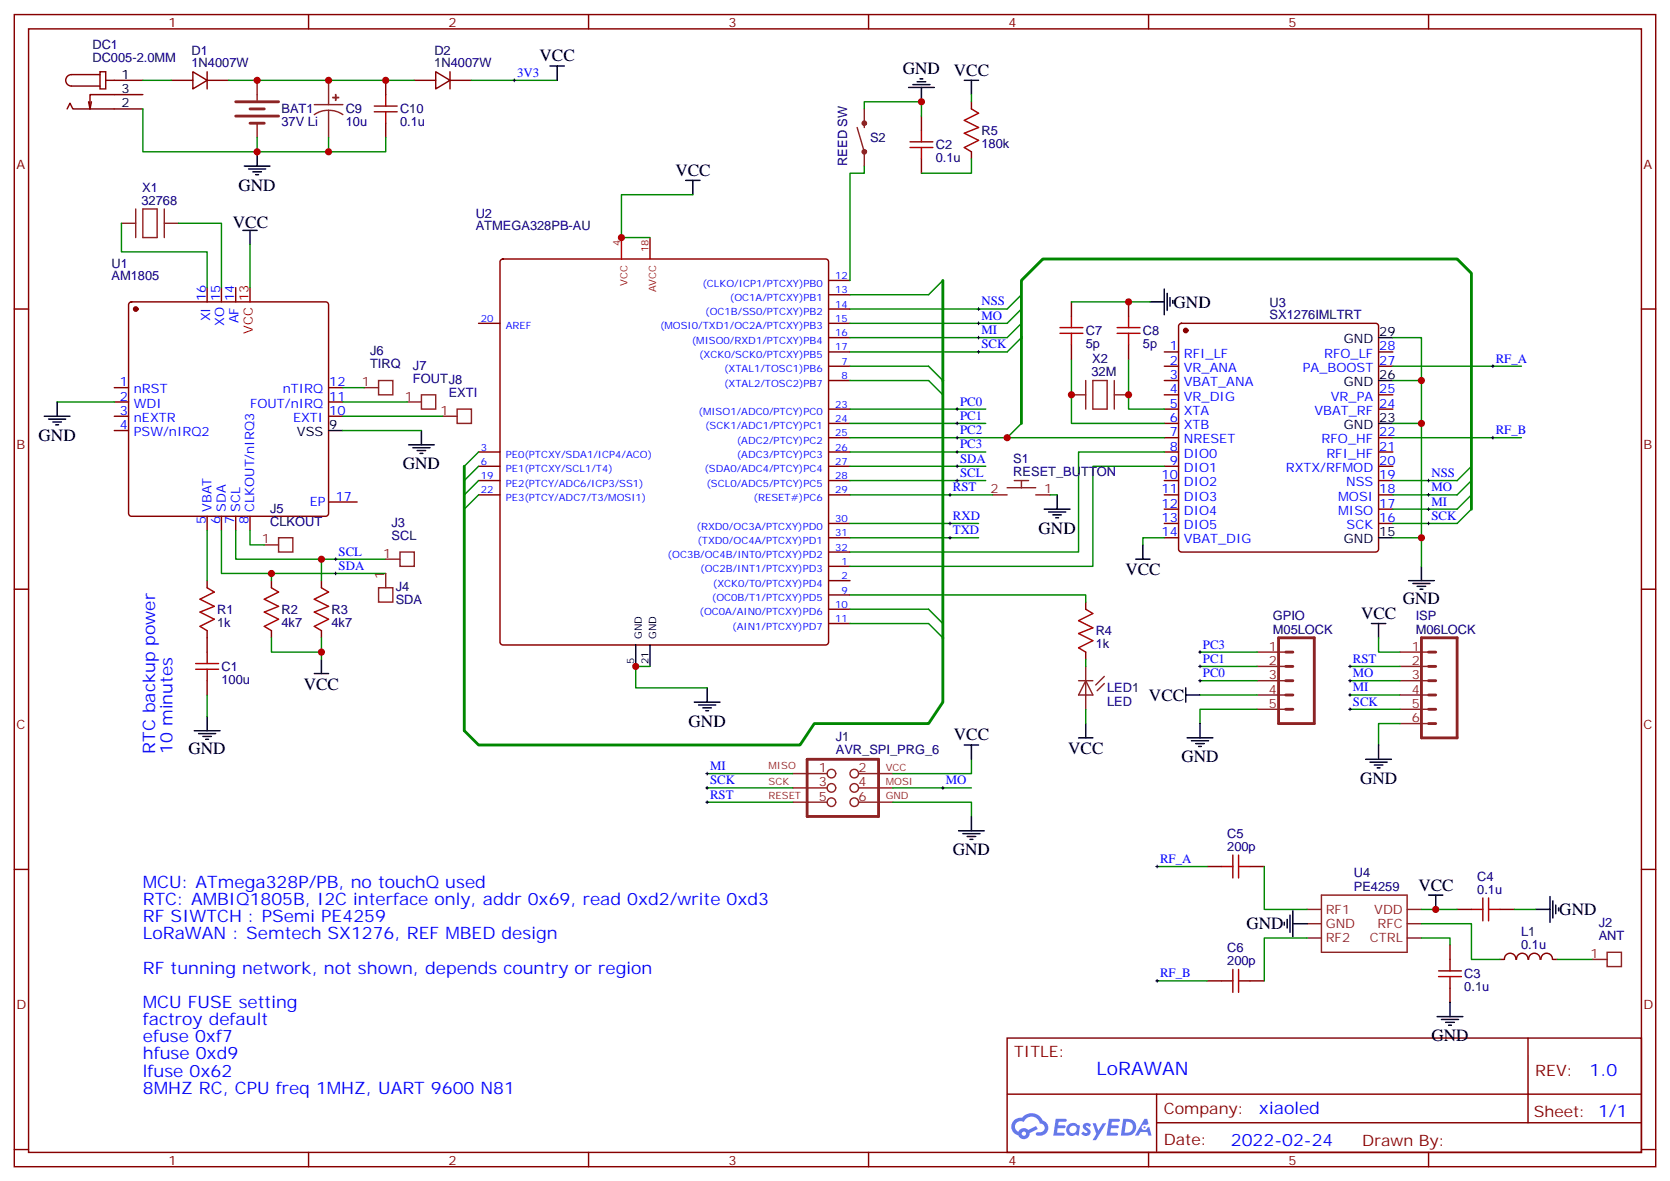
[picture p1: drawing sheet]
<svg xmlns="http://www.w3.org/2000/svg" width="412mm" height="291mm" viewBox="0 0 412 291" stroke-linecap="round" stroke-linejoin="round" font-family="sans-serif">
<g fill="none" stroke="#870000" stroke-width=".35">
<path d="M3.5 3.6h405.4v284.3h-405.4zM7.1 7.1h398.2v277.3h-398.2zM76.2 3.6v3.5M145.3 3.6v3.5M214.5 3.6v3.5M283.6 3.6v3.5M352.8 3.6v3.5M3.5 76.3h3.6M405.3 76.3h3.6M3.5 145.4h3.6M405.3 145.4h3.6M3.5 214.6h3.6"/>
<path d="M405.3 214.6h3.6M248.7 256.2h156.6v28.2h-156.6zM377.3 256.2v20.9M248.7 270h156.5M285.6 277.1h119.6M285.6 270v14.1M3.5 283.7h3.6M76.2 284.4v3.5M145.3 284.4v3.5M214.5 284.4v3.5M283.6 284.4v3.5M352.8 284.4v3.5"/>
<path d="M405.3 283.7h3.6"/>
</g>
<g fill="#5487ff">
<path d="M267.7 277.4a1.22 1.22 0 0 1 1.7 .2l-.4 .6a.47 .47 0 0 0-.3-.4 .47 .47 0 0 0-.5 .2v.1a1.3 1.3 0 0 1 1 1.7 1.39 1.39 0 0 1-2.2 0l.5-.6 .7 .4a.29 .29 0 0 0 .3-.2 .29 .29 0 0 0-.2-.3 1.04 1.04 0 0 1-.6-1.7z"/>
<path d="M260.7 276.1h2.4a.37 .37 0 0 1 .3 .4 .37 .37 0 0 1-.3 .4h-1.7l-.1 .8h1.5l.3 .4-.3 .3h-1.6l-.2 1.1h1.6a.36 .36 0 0 1 .3 .4 .36 .36 0 0 1-.3 .4h-2.5z"/>
<path d="M273.8 276.1h2.4a.37 .37 0 0 1 .4 .4 .37 .37 0 0 1-.4 .4h-1.6l-.2 .8h1.6l.3 .4-.4 .3h-1.6l-.1 1.1h1.5a.36 .36 0 0 1 .4 .4 .36 .36 0 0 1-.4 .4h-2.4z"/>
<path d="M282.6 276.1h.7l.3 1.3-.6 .3a.69 .69 0 0 0-1 .3 .69 .69 0 0 0 .4 .9 .69 .69 0 0 0 .9-.6l.5-.2 .6 2.2h-.8l-.2-.9h-1.8l-.5 .9h-.8z"/>
<path d="M269.8 277.2h.8l.6 1.8 1.1-1.8h.9l-2.6 4.2h-.8l.9-1.6z"/>
<path d="M277.4 276.1l-.6 4.2h1.3a2.11 2.11 0 0 0 2.5-2.1 2.11 2.11 0 0 0-2.5-2.1zM278.1 276.8a1.39 1.39 0 0 1 1.7 1.5 1.39 1.39 0 0 1-1.8 1.2h-.3z"/>
<path d="M263.7 277.7a1.47 1.47 0 0 0-.1 2.1 1.47 1.47 0 0 0 2.1 .1l.7 .4 .3-2.3-.2-.3h-.4a1.49 1.49 0 0 0-2.4 0zM264.4 278.1a.92 .92 0 0 1 1.5 .5 .92 .92 0 0 1-1.3 1.1 .9 .9 0 0 1-.2-1.6z"/>
<path d="M250.4 276.5a2.18 2.18 0 0 0 1.1 3.7 1.44 1.44 0 0 0 1.6 .9 1.44 1.44 0 0 0 1.2-1.5l2-1-.5-.7-1.9 1a1.47 1.47 0 0 0-2.4 .4 1.39 1.39 0 0 1-.7-1.9 1.39 1.39 0 0 1 2-.5 2.12 2.12 0 0 1 2.2-1.3 2.12 2.12 0 0 1 1.9 1.7 1.07 1.07 0 0 1 1.1 1 1.07 1.07 0 0 1-1 1.1h-.7a.43 .43 0 0 0-.5 .4 .43 .43 0 0 0 .4 .5 1.98 1.98 0 0 0 2.5-1.3 1.98 1.98 0 0 0-1.2-2.5 2.98 2.98 0 0 0-5.1-.6h-1.1zM252.3 279.8a.55 .55 0 0 1 1.1 0 .55 .55 0 0 1-1.1 0z"/>
<circle cx="282.6" cy="278.2" r=".26"/>
</g>
<g fill="none" stroke="#870000" stroke-width=".35">
<path d="M24.7 17.7h1.4v4.2h-1.4zM24.7 18.4h-7.1a1.41 1.41 0 0 0-1.4 1.4 1.41 1.41 0 0 0 1.4 1.4h7.1M26.1 19.8h9.2M42.3 19.8h5.3M47.6 17.7l3.6 2.1-3.6 2.1zM51.2 17.7v4.2M51.2 19.8h5.2M95.2 19.8v3.6M102.3 19.8h5.3M107.6 17.7l3.5 2.1-3.5 2.1zM111.1 19.8h5.3M111.1 17.7v4.2"/>
<path d="M16.6 26.9l.7-1.4 .7 1.4h17.3M22.6 25.1l-.4 1.8M35.3 23.4h-13.1v3.5l-.3-1.8M95.2 30.4v3.5M227.5 28.6v3.6M227.5 39.2v3.6M239.9 25.1v1.8M239.9 37.5v1.7M32 74.7l.5-.2h47.9a.71 .71 0 0 1 .7 .7v51.5a.76 .76 0 0 1-.7 .7h-47.9a.76 .76 0 0 1-.8-.7v-51.5zM51.2 71v3.5M54.7 71v3.5M58.2 71v3.5"/>
<path d="M118.2 79.8h5.3M204.6 79.8h5.3M204.6 69.2h5.3M204.6 72.7h5.3M204.6 76.3h5.3M264.6 74.5v3.5M278.7 74.5v3.5M28.2 95.7h3.5M28.2 99.2h3.5M81.1 95.7h3.6M81.1 99.2h3.6M204.6 90.4h5.3"/>
<path d="M204.6 93.9h5.3M204.6 83.3h5.3M204.6 86.9h5.3M264.6 85.1v3.5M278.7 85.1v3.5M287.5 90.4h3.5M287.5 93.9h3.5M287.5 86.9h3.5M287.5 97.4h3.5M291.3 80l.4-.2h48a.71 .71 0 0 1 .7 .7v55a.76 .76 0 0 1-.7 .7h-48a.76 .76 0 0 1-.7-.7v-55zM340.4 90.4h3.6M340.4 86.9h3.6"/>
<path d="M340.4 97.4h3.6M28.2 102.7h3.5M28.2 106.3h3.5M81.1 102.7h3.6M118.2 111.5h5.3M118.2 115.1h5.3M118.2 118.6h5.3M204.6 111.5h5.3M204.6 115.1h5.3M204.6 101h5.3M204.6 104.5h5.3M204.6 108h5.3"/>
<path d="M204.6 118.6h5.3M287.5 111.5h3.5M287.5 115.1h3.5M287.5 101h3.5M287.5 104.5h3.5M287.5 108h3.5M287.5 118.6h3.5M340.4 111.5h3.6M340.4 115.1h3.6M340.4 101h3.6M340.4 108h3.6M340.4 118.6h3.6"/>
<path d="M51.2 127.4v3.6M54.7 127.4v3.6M58.2 127.4v3.6M61.7 127.4v3.6M81.1 123.9h7.1M118.2 122.1h5.3M204.6 139.8h5.3M204.6 129.2h5.3M204.6 132.7h5.3M204.6 122.1h5.3M204.6 136.2h5.3M287.5 129.2h3.5"/>
<path d="M287.5 132.7h3.5M287.5 122.1h3.5M287.5 125.7h3.5M340.4 129.2h3.6M340.4 122.1h3.6M340.4 125.7h3.6M51.2 143.3v1.8M51.2 155.6v5.3M67 143.3v1.8M67 155.6v1.8M79.4 143.3v1.8M79.4 155.6v1.8"/>
<path d="M204.6 143.3h5.3M204.6 146.8h5.3M204.6 150.4h5.3M204.6 153.9h5.3M268.1 148.6v1.8M51.2 168v3.5M268.1 160.9v1.8M298.1 213.9h3.5M308.7 213.9h3.5M358.1 233.3v3.5M359.8 224.4h3.6M370.4 224.4h3.5"/>
<path d="M370.4 236.8h1.1M371.5 236.8a1.41 1.41 0 0 1 1.4-1.5 1.41 1.41 0 0 1 1.4 1.5M374.5 236.8a1.41 1.41 0 0 1 1.4-1.5 1.41 1.41 0 0 1 1.4 1.5M377.5 236.8a1.41 1.41 0 0 1 1.4-1.5 1.41 1.41 0 0 1 1.4 1.5M380.5 236.8a1.41 1.41 0 0 1 1.4-1.5 1.41 1.41 0 0 1 1.4 1.5M383.5 236.8h1M298.1 242.1h3.5M308.7 242.1h3.5M358.1 243.8v3.6"/>
</g>
<g fill="#870000" stroke="#870000" stroke-width=".35">
<circle cx="33.5" cy="76.3" r=".53"/>
<circle cx="292.8" cy="81.6" r=".53"/>
</g>
<g fill="none" stroke="#000" stroke-width=".35">
<path d="M135.8 16.3h3.5M137.6 16.3v3.5M227.2 19.5h.7M238.1 19.8h3.6M239.9 19.8v3.6M63.5 37.5v3.5M224.4 21.6h6.3M225.4 20.9h4.3M226.5 20.2h2.1M227.5 21.6v3.5M60 56.9h3.5M60.3 41h6.4"/>
<path d="M61.4 41.7h4.2M61.7 56.9v3.5M62.4 42.4h2.2M63.1 43.1h.8M169.3 44.5h3.6M171.1 44.5v3.5M284 74.5h3.5M287.5 71.3v6.4M288.2 72.4v4.2M288.9 73.4v2.2M289.6 74.2v.7M14.1 99.2v3.5"/>
<path d="M340.4 93.9h3.6M340.4 83.3h3.6M10.9 102.7h6.4M12 103.4h4.2M13.1 104.1h2.1M13.8 104.8h.7M81.1 106.3h3.6M100.9 109.8h6.3M102 110.5h4.2M103 111.2h2.1M103.7 111.9h.7M104.1 106.3v3.5"/>
<path d="M340.4 104.5h3.6M257.9 125.7h6.3M258.9 126.4h4.3M260 127.1h2.1M260.7 127.8h.7M261.1 122.1v3.6M280.5 138h3.5M282.2 134.5v3.5M340.4 132.7h3.6M351 139.8v3.5M157 159.2v5.3M160.5 159.2v5.3"/>
<path d="M338.7 153.9h3.5M340.4 153.9v3.5M347.8 143.3h6.4M348.9 144h4.2M350 144.7h2.1M350.7 145.4h.7M51.2 176.8v3.5M77.6 166.2h3.5M79.4 162.7v3.5M171.4 173.3h6.4M172.5 174h4.2M173.6 174.7h2.1"/>
<path d="M174.3 175.4h.7M174.6 169.8v3.5M268.1 178.6v3.5M292.8 171.5h3.5M292.8 169.8v3.5M296.3 178.6v3.5M48 180.3h6.3M49 181h4.3M50.1 181.8h2.1M50.8 182.5h.7M238.1 183.9h3.6M239.9 183.9v3.5"/>
<path d="M266.3 182.1h3.6M293.2 182.1h6.3M294.2 182.8h4.2M295.3 183.5h2.1M296 184.2h.7M337.3 187.4h6.3M338.3 188.1h4.2M339.4 188.8h2.1M340.1 189.5h.7M340.4 183.9v3.5M236.7 205h6.4M237.8 205.7h4.2"/>
<path d="M238.8 206.4h2.1M239.5 207.2h.7M239.9 201.5v3.5M317.1 227.6v.7M317.9 226.9v2.1M318.6 225.8v4.3M319.3 228h3.5M319.3 224.8v6.3M352.8 220.9h3.5M354.5 220.9v3.5M379.2 224.4h3.6M382.8 221.3v6.3"/>
<path d="M383.5 222.3v4.3M384.2 223.4v2.1M384.9 224.1v.7M354.9 250.9h6.3M356 251.6h4.2M357 252.3h2.1M357.7 253h.7M358.1 247.4v3.5"/>
</g>
<path d="M153.5 58.6v5.3M160.5 58.6v5.3M61.7 71v3.5" fill="none" stroke="#f00" stroke-width=".35"/>
<path d="M123.7 64.1l.5-.2h79.7a.71 .71 0 0 1 .7 .7v93.9a.76 .76 0 0 1-.7 .7h-79.7a.76 .76 0 0 1-.7-.7v-93.9z" fill="none" stroke="#850000" stroke-width=".35"/>
<g fill="none" stroke="#a10000" stroke-width=".35">
<path d="M92.4 27.6h5.7M92.4 26.2h5.7M95.2 23.4v2.8M95.2 27.6v2.8M224.7 36.4h5.7M224.7 35h5.7M227.5 32.2v2.8M227.5 36.4v2.8M239.9 26.9l1.8 1-3.6 1.8 3.6 1.8-3.6 1.4 3.6 1.7-3.6 1.8 1.8 1.1M264.6 78v2.9M278.7 78v2.9M261.8 82.3h5.6"/>
<path d="M261.8 80.9h5.6M264.6 82.3v2.8M275.9 82.3h5.6M275.9 80.9h5.6M278.7 82.3v2.8M51.2 145.1l1.7 1-3.5 1.8 3.5 1.7-3.5 1.5 3.5 1.7-3.5 1.8 1.8 1M67 145.1l1.8 1-3.5 1.8 3.5 1.7-3.5 1.5 3.5 1.7-3.5 1.8 1.7 1M79.4 145.1l1.7 1-3.5 1.8 3.5 1.7-3.5 1.5 3.5 1.7-3.5 1.8 1.8 1M268.1 150.4l1.8 1-3.6 1.8 3.6 1.7-3.6 1.5 3.6 1.7-3.6 1.8 1.8 1M48.3 165.2h5.7M48.3 163.8h5.7M51.2 160.9v2.9"/>
<path d="M51.2 165.2v2.8M301.6 213.9h2.8M304.4 211v5.7M305.9 211v5.7M305.9 213.9h2.8M304.4 239.3v5.6M305.9 239.3v5.6M355.2 239.6h5.7M358.1 236.8v2.8M363.4 224.4h2.8M366.2 221.6v5.7M367.6 221.6v5.7"/>
<path d="M367.6 224.4h2.8M301.6 242.1h2.8M305.9 242.1h2.8M355.2 241h5.7M358.1 241v2.8"/>
</g>
<g fill="none" stroke="#008700" stroke-width=".35">
<path d="M35.3 19.8h7M56.4 19.8h45.9M116.4 19.8h21.2M35.3 26.9v10.6h28.2M63.5 33.9v3.6h31.7v-3.6M81.1 33.9v3.6M213.4 26.9v-1.8h14.1v3.5M239.9 39.2v3.6h-12.4M239.9 23.4v1.7M30 55.1v7.1h21.2v8.8M44.1 55.1h10.6v15.9M171.1 48h-17.6v10.6h7"/>
<path d="M213.4 41v1.8h-3.5v26.4M61.7 60.4v10.6M232.8 69.2l-3.5 3.5h-19.4M252.2 79.8l-3.5 3.5h-38.8M252.2 76.3l-3.5 3.5h-38.8M252.2 72.7l-3.5 3.6h-38.8M264.6 74.5h19.4M14.1 99.2h14.1M84.7 99.2h15.8M84.7 95.7h5.3M209.9 90.4h19.4l3.5 3.5M209.9 93.9h19.4l3.5 3.5"/>
<path d="M252.2 83.3l-3.5 3.6h-38.8M264.6 88.6v15.9h22.9M278.7 88.6v12.4h8.8M344 83.3h7v10.6h-7M344 90.4h31.7M351 93.9v10.6h-7M84.7 106.3h19.4M84.7 102.7h24.7M118.2 111.5l-3.5 3.6M118.2 115.1l-3.5 3.5M118.2 118.6l-3.5 3.5M209.9 115.1h33.5"/>
<path d="M209.9 118.6h33.5M209.9 108h77.6M209.9 104.5h33.5M209.9 111.5h33.5M209.9 101h33.5M252.2 104.5l-3.5 3.5M287.5 111.5h-21.2v24.7h-56.4M287.5 115.1h-17.6v24.7h-60M344 108h31.7M351 104.5v35.3M363.4 115.1l-3.6 3.5h-15.8M363.4 118.6l-3.6 3.5h-15.8"/>
<path d="M51.2 131v12.3M54.7 131v10.5h40.5M58.2 131v7h37M61.7 131v3.5h3.6M79.4 138v5.3M118.2 122.1l-3.5 3.6M209.9 129.2h31.8M209.9 132.7h31.8M209.9 122.1h35.3M259.3 122.1h1.8M287.5 132.7h-5.3v1.8M344 132.7h7"/>
<path d="M363.4 125.7l-3.6 3.5h-15.8M363.4 122.1l-3.6 3.6h-15.8M67 157.4v3.5h12.4v-3.5M67 141.5v1.8M209.9 146.8h58.2v1.8M209.9 150.4h19.4l3.5 3.5M209.9 153.9h19.4l3.5 3.5M340.4 157.4v3.5h5.3M51.2 171.5v5.3M79.4 160.9v1.8M160.5 164.5h-3.5v5.3h17.6M268.1 162.7v1.8"/>
<path d="M268.1 175v3.6M296.3 160.9h14.1M296.3 164.5h14.1M296.3 168h14.1M296.3 171.5h14.1M310.4 175h-14.1v3.6M333.4 164.5h12.3M333.4 168h12.3M333.4 171.5h12.3M333.4 175h12.3M345.7 178.6h-5.3v5.3M174.6 194.5h21.2"/>
<path d="M174.6 198h21.2M174.6 190.9h21.2M220.5 198h19.4v3.5M220.5 194.5h19.4M239.9 187.4v3.5h-19.4M285.8 213.9h12.3M312.2 213.9v10.5h10.6M322.8 231.5h-10.6v10.6M351 224.4h8.8M351 231.5h7.1v1.8M351 228h12.4v8.8h7M373.9 224.4h5.3"/>
<path d="M384.5 236.8h8.8M285.8 242.1h12.3"/>
</g>
<g fill="none" stroke="#8c2424" stroke-width=".35">
<path d="M63.5 19.8v5M81.1 19.8v6M63.5 30.4v3.5M77.6 25.8h7.1M81.1 27.2l-1.8 .3-1.7 .8M81.1 27.2l1.9 .3 1.7 .8M81.1 27.2v6.7M211.7 31.5l1.7 6v3.5M213.4 26.9v4.6M30 55.1h3.5M33.5 51.6v7M35.3 51.6h3.5v7h-3.5z"/>
<path d="M40.6 51.6v7M40.6 55.1h3.5M90 95.7h3.5M93.5 93.9h3.5v3.5h-3.5zM100.5 99.2h3.6M104.1 97.4h3.5v3.6h-3.5zM264.6 97.4h3.5M268.1 93.9v7.1M269.9 93.9h3.5v7.1h-3.5zM275.2 93.9v7.1M275.2 97.4h3.5M109.4 102.7h3.5"/>
<path d="M112.9 101h3.5v3.5h-3.5zM250.5 118.6h3.5M252.2 118.6v1.8M65.3 134.5h3.5M68.8 132.7h3.5v3.5h-3.5zM95.2 138h3.6M98.8 136.2h3.5v3.6h-3.5zM245.2 122.1h3.5M248.7 120.4h7.1M255.8 122.1h3.5M93.5 145.1h3.5v3.5h-3.5zM95.2 141.5v3.6"/>
<path d="M266.3 168h3.6M268.1 168l1.8 3.5h-3.6zM268.1 164.5v10.5M272.7 168.7l-1.8 1.8M272.7 166.9l-2.1 2.2M310.4 168h7.1M310.4 171.5h7.1M310.4 160.9h7.1M310.4 164.5h7.1M310.4 175h7.1M345.7 168h7.1M345.7 171.5h7.1"/>
<path d="M345.7 160.9h7.1M345.7 164.5h7.1M345.7 175h7.1M345.7 178.6h7.1M195.8 190.9h8.5M195.8 194.5h8.5M195.8 198h8.5M212 190.9h8.5M212 194.5h8.5M212 198h8.5M322.8 224.4h3.5M322.8 228h3.5"/>
<path d="M322.8 231.5h3.5M326.3 220.9h21.2v14.1h-21.2zM347.5 224.4h3.5M347.5 228h3.5M347.5 231.5h3.5M393.3 236.8h3.6M396.9 235h3.5v3.5h-3.5z"/>
<circle cx="205.3" cy="190.9" r="1.06"/>
<circle cx="205.3" cy="198" r="1.06"/>
<circle cx="205.3" cy="194.5" r="1.06"/>
<circle cx="211" cy="198" r="1.06"/>
<circle cx="211" cy="190.9" r="1.06"/>
<circle cx="211" cy="194.5" r="1.06"/>
</g>
<g fill="none" stroke="#000" stroke-width=".25">
<path d="M126.6 19.8h.8M127 19.5v.7M241.3 76.3h.7M241.3 79.8h.7M241.7 75.9v.7M241.7 79.4v.8M241.3 83.3h.7M241.3 86.9h.7M241.7 83v.7M241.7 86.5v.7M368.3 90.4h.7M368.7 90v.7"/>
<path d="M236 115.1h.7M236 118.6h.7M236 104.5h.7M236 111.5h.7M236 101h.7M236 108h.7M236.4 100.6v.7M236.4 104.1v.7M236.4 107.7v.7M236.4 111.2v.7M236.4 114.7v.7M236.4 118.3v.7"/>
<path d="M352.4 118.6h.7M352.8 118.3v.7M368.3 108h.7M368.7 107.7v.7M82.5 138h.8M82.9 137.7v.7M234.2 122.1h.7M234.2 129.2h.7M234.2 132.7h.7M234.6 121.8v.7M234.6 128.8v.7M234.6 132.4v.7"/>
<path d="M352.4 122.1h.7M352.4 125.7h.7M352.4 129.2h.7M352.8 121.8v.7M352.8 125.3v.7M352.8 128.8v.7M82.5 141.5h.8M82.9 141.2v.7M296 168h.7M296 164.5h.7M296 160.9h.7M296.3 160.6v.7"/>
<path d="M296.3 164.1v.7M296.3 167.6v.7M333 168h.7M333 164.5h.7M333 171.5h.7M333 175h.7M333.4 164.1v.7M333.4 167.6v.7M333.4 171.2v.7M333.4 174.7v.7M174.3 194.5h.7M174.3 190.9h.7"/>
<path d="M174.3 198h.7M174.6 190.6v.7M174.6 194.1v.7M174.6 197.6v.7M232.5 194.5h.7M232.8 194.1v.7M285.4 213.9h.7M285.8 213.5v.7M285.4 242.1h.7M285.8 241.7v.7"/>
</g>
<g fill="none" stroke="#8c2424" stroke-width=".71">
<path d="M58.2 25.1h10.6M58.2 28.6h10.6M61.7 26.9h3.6M61.7 30.4h3.6M315.7 157.4h8.9v21.2h-8.9zM351 157.4h8.8v24.7h-8.8zM317.5 168h1.8M317.5 164.5h1.8M317.5 160.9h1.8M317.5 175h1.8M317.5 171.5h1.8M352.8 168h1.7"/>
<path d="M352.8 164.5h1.7M352.8 160.9h1.7M352.8 178.6h1.7M352.8 175h1.7M352.8 171.5h1.7M199.3 187.4h17.7v14.1h-17.7z"/>
<circle cx="213.4" cy="37.5" r=".35"/>
<circle cx="213.4" cy="30.4" r=".35"/>
</g>
<path d="M232.8 69.2v104.1l-3.5 5.3h-28.2l-3.5 5.3h-79.4l-3.5-3.6v-65.2M252.2 104.5v-35.3l5.3-5.3h102.3l3.6 3.6v58.2" fill="none" stroke="#008700" stroke-width=".71"/>
<g fill="#8c2424" stroke="#8c2424" stroke-width=".35">
<path d="M82.2 24.1h1.4z"/>
<path d="M82.9 23.4v1.4z"/>
</g>
<g fill="#c00">
<circle cx="79.4" cy="138" r=".88"/>
<circle cx="67" cy="141.5" r=".88"/>
<circle cx="79.4" cy="160.9" r=".88"/>
<circle cx="351" cy="93.9" r=".88"/>
<circle cx="351" cy="104.5" r=".88"/>
<circle cx="351" cy="132.7" r=".88"/>
<circle cx="227.5" cy="25.1" r=".88"/>
<circle cx="248.7" cy="108" r=".88"/>
<circle cx="354.5" cy="224.4" r=".88"/>
<circle cx="278.7" cy="97.4" r=".88"/>
<circle cx="264.6" cy="97.4" r=".88"/>
<circle cx="278.7" cy="74.5" r=".88"/>
<circle cx="153.5" cy="58.6" r=".88"/>
<circle cx="157" cy="164.5" r=".88"/>
<circle cx="63.5" cy="19.8" r=".88"/>
<circle cx="81.1" cy="19.8" r=".88"/>
<circle cx="95.3" cy="19.8" r=".88"/>
<circle cx="63.5" cy="37.5" r=".88"/>
<circle cx="81.1" cy="37.5" r=".88"/>
</g>
<text font-size="4.6" fill="#00f" x="270.8" y="265.2">LoRAWAN</text>
<g font-size="4.2">
<text x="133.2" y="15.1">VCC</text>
<text x="223" y="18.3">GND</text>
<text x="235.6" y="18.6">VCC</text>
<text x="58.9" y="47.2">GND</text>
<text x="166.8" y="43.3">VCC</text>
<text x="57.5" y="56.2">VCC</text>
<text x="289.8" y="75.9">GND</text>
<text x="9.5" y="108.8">GND</text>
<text x="99.5" y="115.9">GND</text>
<text x="256.5" y="131.7">GND</text>
<text x="277.9" y="142">VCC</text>
<text x="346.4" y="148.9">GND</text>
<text x="336.1" y="152.7">VCC</text>
<text x="75" y="170.3">VCC</text>
<text x="283.7" y="172.9">VCC</text>
<text x="170" y="179.4">GND</text>
<text x="46.6" y="186">GND</text>
<text x="235.6" y="182.7">VCC</text>
<text x="263.8" y="186.1">VCC</text>
<text x="291.8" y="188.2">GND</text>
<text x="335.9" y="193.5">GND</text>
<text x="235.3" y="211.1">GND</text>
<text x="350.3" y="219.9">VCC</text>
<text x="385.1" y="225.8">GND</text>
<text x="307.8" y="229.4">GND</text>
<text x="353.5" y="257">GND</text>
</g>
<g font-size="4.2" fill="#00f">
<text x="38.4" y="186" transform="rotate(-90 38.4 186)">RTC backup power</text>
<text x="42.6" y="186" transform="rotate(-90 42.6 186)">10 minutes</text>
<text x="35.3" y="219.1">MCU: ATmega328P/PB, no touchQ used</text>
<text x="35.3" y="223.4">RTC: AMBIQ1805B, I2C interface only, addr 0x69, read 0xd2/write 0xd3</text>
<text x="35.3" y="227.6">RF SIWTCH : PSemi PE4259</text>
<text x="35.3" y="231.8">LoRaWAN : Semtech SX1276, REF MBED design</text>
<text x="35.3" y="240.3">RF tunning network, not shown, depends country or region</text>
<text x="35.3" y="248.8">MCU FUSE setting</text>
<text x="35.3" y="253">factroy default</text>
<text x="35.3" y="257.2">efuse 0xf7</text>
<text x="35.3" y="261.5">hfuse 0xd9</text>
<text x="35.3" y="265.7">lfuse 0x62</text>
<text x="35.3" y="269.9">8MHZ RC, CPU freq 1MHZ, UART 9600 N81</text>
<text x="392.5" y="265.4">1.0</text>
<text x="310.9" y="275">xiaoled</text>
<text x="304" y="282.8">2022-02-24</text>
</g>
<g font-size="3.9" fill="#800">
<text x="250.5" y="260.8">TITLE:</text>
<text x="379.1" y="265.4">REV:</text>
<text x="287.4" y="275">Company:</text>
<text x="378.7" y="275.6">Sheet: 1/1</text>
<text x="287.4" y="282.6">Date:</text>
<text x="336.4" y="282.7">Drawn By:</text>
</g>
<g font-size="3.2" fill="#800">
<text x="41.6" y="6.6">1</text>
<text x="110.8" y="6.6">2</text>
<text x="179.9" y="6.6">3</text>
<text x="249.1" y="6.6">4</text>
<text x="318.2" y="6.6">5</text>
<text x="4.1" y="41.7">A</text>
<text x="405.9" y="41.7">A</text>
<text x="4.1" y="110.8">B</text>
<text x="405.9" y="110.8">B</text>
<text x="4.1" y="180">C</text>
<text x="405.9" y="180">C</text>
<text x="4.1" y="249.1">D</text>
<text x="405.9" y="249.1">D</text>
<text x="41.6" y="287.4">1</text>
<text x="110.8" y="287.4">2</text>
<text x="179.9" y="287.4">3</text>
<text x="249.1" y="287.4">4</text>
<text x="318.2" y="287.4">5</text>
</g>
<g font-size="3.2" fill="#000080">
<text x="22.8" y="15.2">DC005-2.0MM</text>
<text x="22.8" y="12.1">DC1</text>
<text x="47.3" y="16.7">1N4007W</text>
<text x="47.3" y="13.5">D1</text>
<text x="107.3" y="16.7">1N4007W</text>
<text x="107.3" y="13.5">D2</text>
<text x="69.5" y="27.9">BAT1</text>
<text x="85.4" y="27.9">C9</text>
<text x="98.8" y="27.9">C10</text>
<text x="69.5" y="31.1">37V Li</text>
<text x="85.4" y="31.1">10u</text>
<text x="98.8" y="31.1">0.1u</text>
<text x="214.8" y="35">S2</text>
<text x="242.4" y="33.3">R5</text>
<text x="209.2" y="40.9" transform="rotate(-90 209.2 40.9)">REED SW</text>
<text x="231.1" y="40.1">0.1u</text>
<text x="231.1" y="36.8">C2</text>
<text x="242.4" y="36.5">180k</text>
<text x="35.1" y="47.3">X1</text>
<text x="34.9" y="50.5">32768</text>
<text x="117.5" y="53.9">U2</text>
<text x="117.5" y="56.9">ATMEGA328PB-AU</text>
<text x="27.5" y="69.1">AM1805</text>
<text x="27.5" y="66.1">U1</text>
<text x="313.5" y="75.8">U3</text>
<text x="268.1" y="82.7">C7</text>
<text x="282.2" y="82.7">C8</text>
<text x="313.5" y="78.7">SX1276IMLTRT</text>
<text x="91.4" y="87.7">J6</text>
<text x="268.1" y="85.9">5p</text>
<text x="269.7" y="89.7">X2</text>
<text x="282.2" y="85.9">5p</text>
<text x="91.4" y="90.9">TIRQ</text>
<text x="102" y="94.4">FOUTJ8</text>
<text x="102" y="91.2">J7</text>
<text x="269.5" y="92.9">32M</text>
<text x="110.8" y="98">EXTI</text>
<text x="250.2" y="117.5">RESET_BUTTON</text>
<text x="250.2" y="114.3">S1</text>
<text x="66.7" y="129.7">CLKOUT</text>
<text x="66.7" y="126.5">J5</text>
<text x="96.7" y="130">J3</text>
<text x="96.7" y="133.3">SCL</text>
<text x="97.7" y="149">SDA</text>
<text x="97.7" y="145.9">J4</text>
<text x="53.6" y="154.7">1k</text>
<text x="53.6" y="151.5">R1</text>
<text x="69.5" y="154.7">4k7</text>
<text x="69.5" y="151.5">R2</text>
<text x="81.8" y="154.7">4k7</text>
<text x="81.8" y="151.5">R3</text>
<text x="314.3" y="153.1">GPIO</text>
<text x="349.6" y="153.1">ISP</text>
<text x="270.6" y="160">1k</text>
<text x="270.6" y="156.8">R4</text>
<text x="314.3" y="156.4">M05LOCK</text>
<text x="349.6" y="156.4">M06LOCK</text>
<text x="54.7" y="165.6">C1</text>
<text x="54.7" y="168.8">100u</text>
<text x="273.4" y="170.9">LED1</text>
<text x="273.4" y="174.1">LED</text>
<text x="206.4" y="183">J1</text>
<text x="206.4" y="186.2">AVR_SPI_PRG_6</text>
<text x="303.1" y="210">200p</text>
<text x="303.1" y="206.8">C5</text>
<text x="334.3" y="219.9">PE4259</text>
<text x="334.3" y="216.5">U4</text>
<text x="364.8" y="220.6">0.1u</text>
<text x="364.8" y="217.4">C4</text>
<text x="375.6" y="231">L1</text>
<text x="394.8" y="232">ANT</text>
<text x="394.8" y="228.8">J2</text>
<text x="303" y="238.2">200p</text>
<text x="303.1" y="235">C6</text>
<text x="375.6" y="234.2">0.1u</text>
<text x="361.6" y="244.6">0.1u</text>
<text x="361.6" y="241.5">C3</text>
</g>
<g font-size="3.2">
<text x="30" y="23">3</text>
<text x="30" y="19.5">1</text>
<text x="30" y="26.5">2</text>
<text x="340.6" y="83">29</text>
<text x="331.8" y="84.7">GND</text>
<text x="331.8" y="95.3">GND</text>
<text x="340.6" y="93.6">26</text>
<text x="73.3" y="107.7">VSS</text>
<text x="81.3" y="105.9">9</text>
<text x="331.8" y="105.9">GND</text>
<text x="340.6" y="104.1">23</text>
<text x="331.8" y="134.1">GND</text>
<text x="340.6" y="132.4">15</text>
</g>
<g font-size="3.2" fill="#00f">
<text x="127.7" y="18.9">3V3</text>
<text x="50.8" y="74.3" transform="rotate(-90 50.8 74.3)">16</text>
<text x="54.3" y="74.3" transform="rotate(-90 54.3 74.3)">15</text>
<text x="57.9" y="74.3" transform="rotate(-90 57.9 74.3)">14</text>
<text x="242.4" y="75.4">NSS</text>
<text x="51.9" y="79.3" transform="rotate(-90 51.9 79.3)">XI</text>
<text x="55.4" y="80.5" transform="rotate(-90 55.4 80.5)">XO</text>
<text x="58.9" y="79.8" transform="rotate(-90 58.9 79.8)">AF</text>
<text x="242.4" y="78.9">MO</text>
<text x="242.4" y="82.4">MI</text>
<text x="242.4" y="86">SCK</text>
<text x="288.8" y="86.5">1</text>
<text x="292.3" y="88.3">RFI_LF</text>
<text x="327" y="88.3">RFO_LF</text>
<text x="340.6" y="86.5">28</text>
<text x="369.4" y="89.5">RF_A</text>
<text x="29.6" y="95.3">1</text>
<text x="81.3" y="95.3">12</text>
<text x="288.8" y="90">2</text>
<text x="288.8" y="93.6">3</text>
<text x="292.3" y="91.8">VR_ANA</text>
<text x="292.3" y="95.3">VBAT_ANA</text>
<text x="321.7" y="91.8">PA_BOOST</text>
<text x="340.6" y="90">27</text>
<text x="29.6" y="98.8">2</text>
<text x="33.1" y="97.1">nRST</text>
<text x="33.1" y="100.6">WDI</text>
<text x="61.8" y="100.6">FOUT/nIRQ</text>
<text x="69.8" y="97.1">nTIRQ</text>
<text x="81.3" y="98.8">11</text>
<text x="237.1" y="100.1">PC0</text>
<text x="288.8" y="97.1">4</text>
<text x="288.8" y="100.6">5</text>
<text x="292.3" y="98.8">VR_DIG</text>
<text x="328.7" y="98.8">VR_PA</text>
<text x="340.6" y="100.6">24</text>
<text x="340.6" y="97.1">25</text>
<text x="29.6" y="102.4">3</text>
<text x="29.6" y="105.9">4</text>
<text x="33.1" y="104.1">nEXTR</text>
<text x="33.1" y="107.7">PSW/nIRQ2</text>
<text x="72.4" y="104.1">EXTI</text>
<text x="81.3" y="102.4">10</text>
<text x="237.1" y="103.6">PC1</text>
<text x="237.1" y="107.1">PC2</text>
<text x="288.8" y="104.1">6</text>
<text x="288.8" y="107.7">7</text>
<text x="292.3" y="102.4">XTA</text>
<text x="292.3" y="105.9">XTB</text>
<text x="324.6" y="102.4">VBAT_RF</text>
<text x="340.6" y="107.7">22</text>
<text x="369.4" y="107.1">RF_B</text>
<text x="237.1" y="110.7">PC3</text>
<text x="288.8" y="111.2">8</text>
<text x="292.3" y="109.4">NRESET</text>
<text x="292.3" y="113">DIO0</text>
<text x="326.4" y="109.4">RFO_HF</text>
<text x="327.5" y="113">RFI_HF</text>
<text x="340.6" y="111.2">21</text>
<text x="237.1" y="114.2">SDA</text>
<text x="237.1" y="117.7">SCL</text>
<text x="286.8" y="118.3">10</text>
<text x="288.8" y="114.7">9</text>
<text x="292.3" y="116.5">DIO1</text>
<text x="317.5" y="116.5">RXTX/RFMOD</text>
<text x="340.6" y="118.3">19</text>
<text x="340.6" y="114.7">20</text>
<text x="353.5" y="117.7">NSS</text>
<text x="76.5" y="125">EP</text>
<text x="82.9" y="123.5">17</text>
<text x="235.3" y="121.2">RST</text>
<text x="286.8" y="121.8">11</text>
<text x="286.8" y="125.3">12</text>
<text x="292.3" y="120">DIO2</text>
<text x="292.3" y="123.5">DIO3</text>
<text x="330.5" y="123.5">MOSI</text>
<text x="332.4" y="120">NSS</text>
<text x="340.6" y="125.3">17</text>
<text x="340.6" y="121.8">18</text>
<text x="353.5" y="121.2">MO</text>
<text x="353.5" y="124.8">MI</text>
<text x="50.8" y="129.3" transform="rotate(-90 50.8 129.3)">5</text>
<text x="52.2" y="126.4" transform="rotate(-90 52.2 126.4)">VBAT</text>
<text x="54.3" y="129.3" transform="rotate(-90 54.3 129.3)">6</text>
<text x="55.7" y="126.4" transform="rotate(-90 55.7 126.4)">SDA</text>
<text x="57.9" y="129.3" transform="rotate(-90 57.9 129.3)">7</text>
<text x="59.3" y="126.4" transform="rotate(-90 59.3 126.4)">SCL</text>
<text x="61.4" y="129.3" transform="rotate(-90 61.4 129.3)">8</text>
<text x="62.8" y="126.4" transform="rotate(-90 62.8 126.4)">CLKOUT/nIRQ3</text>
<text x="235.3" y="128.3">RXD</text>
<text x="235.3" y="131.8">TXD</text>
<text x="286.8" y="128.8">13</text>
<text x="292.3" y="127.1">DIO4</text>
<text x="292.3" y="130.6">DIO5</text>
<text x="330.5" y="127.1">MISO</text>
<text x="332.5" y="130.6">SCK</text>
<text x="340.6" y="128.8">16</text>
<text x="353.5" y="128.3">SCK</text>
<text x="83.6" y="137.1">SCL</text>
<text x="286.8" y="132.4">14</text>
<text x="292.3" y="134.1">VBAT_DIG</text>
<text x="83.6" y="140.7">SDA</text>
<text x="297" y="160.1">PC3</text>
<text x="297" y="167.1">PC0</text>
<text x="297" y="163.6">PC1</text>
<text x="334.1" y="163.6">RST</text>
<text x="334.1" y="167.1">MO</text>
<text x="334.1" y="170.6">MI</text>
<text x="334.1" y="174.2">SCK</text>
<text x="175.3" y="190">MI</text>
<text x="175.3" y="193.6">SCK</text>
<text x="175.3" y="197.1">RST</text>
<text x="233.5" y="193.6">MO</text>
<text x="286.5" y="213">RF_A</text>
<text x="286.5" y="241.2">RF_B</text>
</g>
<g font-size="3.2" fill="#f00">
<text x="61.4" y="74.3" transform="rotate(-90 61.4 74.3)">13</text>
<text x="62.4" y="82.4" transform="rotate(-90 62.4 82.4)">VCC</text>
</g>
<g font-size="3.2" fill="#8d2323">
<text x="89.4" y="95.3">1</text>
<text x="99.9" y="98.8">1</text>
<text x="108.8" y="102.4">1</text>
<text x="244.6" y="121.8">2</text>
<text x="257.9" y="121.8">1</text>
<text x="64.7" y="134.1">1</text>
<text x="94.6" y="137.7">1</text>
<text x="94.9" y="142.9" transform="rotate(-90 94.9 142.9)">1</text>
<text x="313.4" y="160.6">1</text>
<text x="348.6" y="160.6">1</text>
<text x="313.4" y="164.1">2</text>
<text x="313.4" y="167.6">3</text>
<text x="348.6" y="164.1">2</text>
<text x="348.6" y="167.6">3</text>
<text x="313.4" y="171.2">4</text>
<text x="348.6" y="171.2">4</text>
<text x="313.4" y="174.7">5</text>
<text x="348.6" y="174.7">5</text>
<text x="348.6" y="178.2">6</text>
<text x="202.2" y="190.6">1</text>
<text x="212" y="190.6">2</text>
<text x="202.2" y="194.1">3</text>
<text x="202.2" y="197.6">5</text>
<text x="212" y="194.1">4</text>
<text x="212" y="197.6">6</text>
<text x="327.4" y="225.5">RF1</text>
<text x="339.4" y="225.5">VDD</text>
<text x="327.4" y="229">GND</text>
<text x="327.4" y="232.6">RF2</text>
<text x="338.3" y="232.6">CTRL</text>
<text x="340.2" y="229">RFC</text>
<text x="392.7" y="236.4">1</text>
</g>
<g font-size="2.5" fill="#f00">
<text x="153.1" y="60.7" transform="rotate(-90 153.1 60.7)">4</text>
<text x="160.2" y="62.3" transform="rotate(-90 160.2 62.3)">18</text>
<text x="155" y="70.5" transform="rotate(-90 155 70.5)">VCC</text>
<text x="162" y="72.2" transform="rotate(-90 162 72.2)">AVCC</text>
</g>
<g font-size="2.5" fill="#00f">
<text x="173.5" y="70.7">(CLKO/ICP1/PTCXY)PB0</text>
<text x="206.2" y="68.9">12</text>
<text x="174.2" y="77.8">(OC1B/SS0/PTCXY)PB2</text>
<text x="180.2" y="74.2">(OC1A/PTCXY)PB1</text>
<text x="206.2" y="72.4">13</text>
<text x="206.2" y="75.9">14</text>
<text x="118.7" y="79.4">20</text>
<text x="124.9" y="81.3">AREF</text>
<text x="163" y="81.3">(MOSI0/TXD1/OC2A/PTCXY)PB3</text>
<text x="206.2" y="79.4">15</text>
<text x="206.2" y="83">16</text>
<text x="170.8" y="84.8">(MISO0/RXD1/PTCXY)PB4</text>
<text x="172.6" y="88.4">(XCK0/SCK0/PTCXY)PB5</text>
<text x="206.2" y="86.5">17</text>
<text x="178.8" y="91.9">(XTAL1/TOSC1)PB6</text>
<text x="178.8" y="95.4">(XTAL2/TOSC2)PB7</text>
<text x="207.8" y="90">7</text>
<text x="207.8" y="93.6">8</text>
<text x="206.2" y="100.6">23</text>
<text x="172.5" y="102.5">(MISO1/ADC0/PTCY)PC0</text>
<text x="174.1" y="106">(SCK1/ADC1/PTCY)PC1</text>
<text x="206.2" y="104.1">24</text>
<text x="206.2" y="107.7">25</text>
<text x="118.7" y="111.2">3</text>
<text x="124.9" y="113">PE0(PTCXY/SDA1/ICP4/ACO)</text>
<text x="181.9" y="109.5">(ADC2/PTCY)PC2</text>
<text x="181.9" y="113">(ADC3/PTCY)PC3</text>
<text x="206.2" y="111.2">26</text>
<text x="118.7" y="114.7">6</text>
<text x="118.7" y="118.3">19</text>
<text x="124.9" y="116.6">PE1(PTCXY/SCL1/T4)</text>
<text x="174" y="116.6">(SDA0/ADC4/PTCY)PC4</text>
<text x="206.2" y="114.7">27</text>
<text x="206.2" y="118.3">28</text>
<text x="118.7" y="121.8">22</text>
<text x="124.9" y="123.6">PE3(PTCY/ADC7/T3/MOSI1)</text>
<text x="124.9" y="120.1">PE2(PTCY/ADC6/ICP3/SS1)</text>
<text x="174.5" y="120.1">(SCL0/ADC5/PTCY)PC5</text>
<text x="186.1" y="123.6">(RESET#)PC6</text>
<text x="206.2" y="121.8">29</text>
<text x="172" y="130.7">(RXD0/OC3A/PTCXY)PD0</text>
<text x="206.2" y="128.8">30</text>
<text x="164.9" y="137.7">(OC3B/OC4B/INT0/PTCXY)PD2</text>
<text x="172.2" y="134.2">(TXD0/OC4A/PTCXY)PD1</text>
<text x="206.2" y="132.4">31</text>
<text x="206.2" y="135.9">32</text>
<text x="172.9" y="141.3">(OC2B/INT1/PTCXY)PD3</text>
<text x="207.8" y="139.4">1</text>
<text x="207.8" y="142.9">2</text>
<text x="175.8" y="148.3">(OC0B/T1/PTCXY)PD5</text>
<text x="176" y="144.8">(XCK0/T0/PTCXY)PD4</text>
<text x="207.8" y="146.5">9</text>
<text x="172.8" y="151.9">(OC0A/AIN0/PTCXY)PD6</text>
<text x="180.8" y="155.4">(AIN1/PTCXY)PD7</text>
<text x="206.2" y="150">10</text>
<text x="206.2" y="153.5">11</text>
</g>
<g font-size="2.5">
<text x="158.5" y="157.8" transform="rotate(-90 158.5 157.8)">GND</text>
<text x="162" y="157.8" transform="rotate(-90 162 157.8)">GND</text>
<text x="156.6" y="163.9" transform="rotate(-90 156.6 163.9)">5</text>
<text x="160.2" y="163.9" transform="rotate(-90 160.2 163.9)">21</text>
</g>
<g font-size="2.5" fill="#8d2323">
<text x="189.8" y="189.9">MISO</text>
<text x="218.7" y="190.2">VCC</text>
<text x="189.8" y="197.3">RESET</text>
<text x="189.8" y="193.7">SCK</text>
<text x="218.7" y="193.7">MOSI</text>
<text x="218.7" y="197.3">GND</text>
</g>
</svg>
